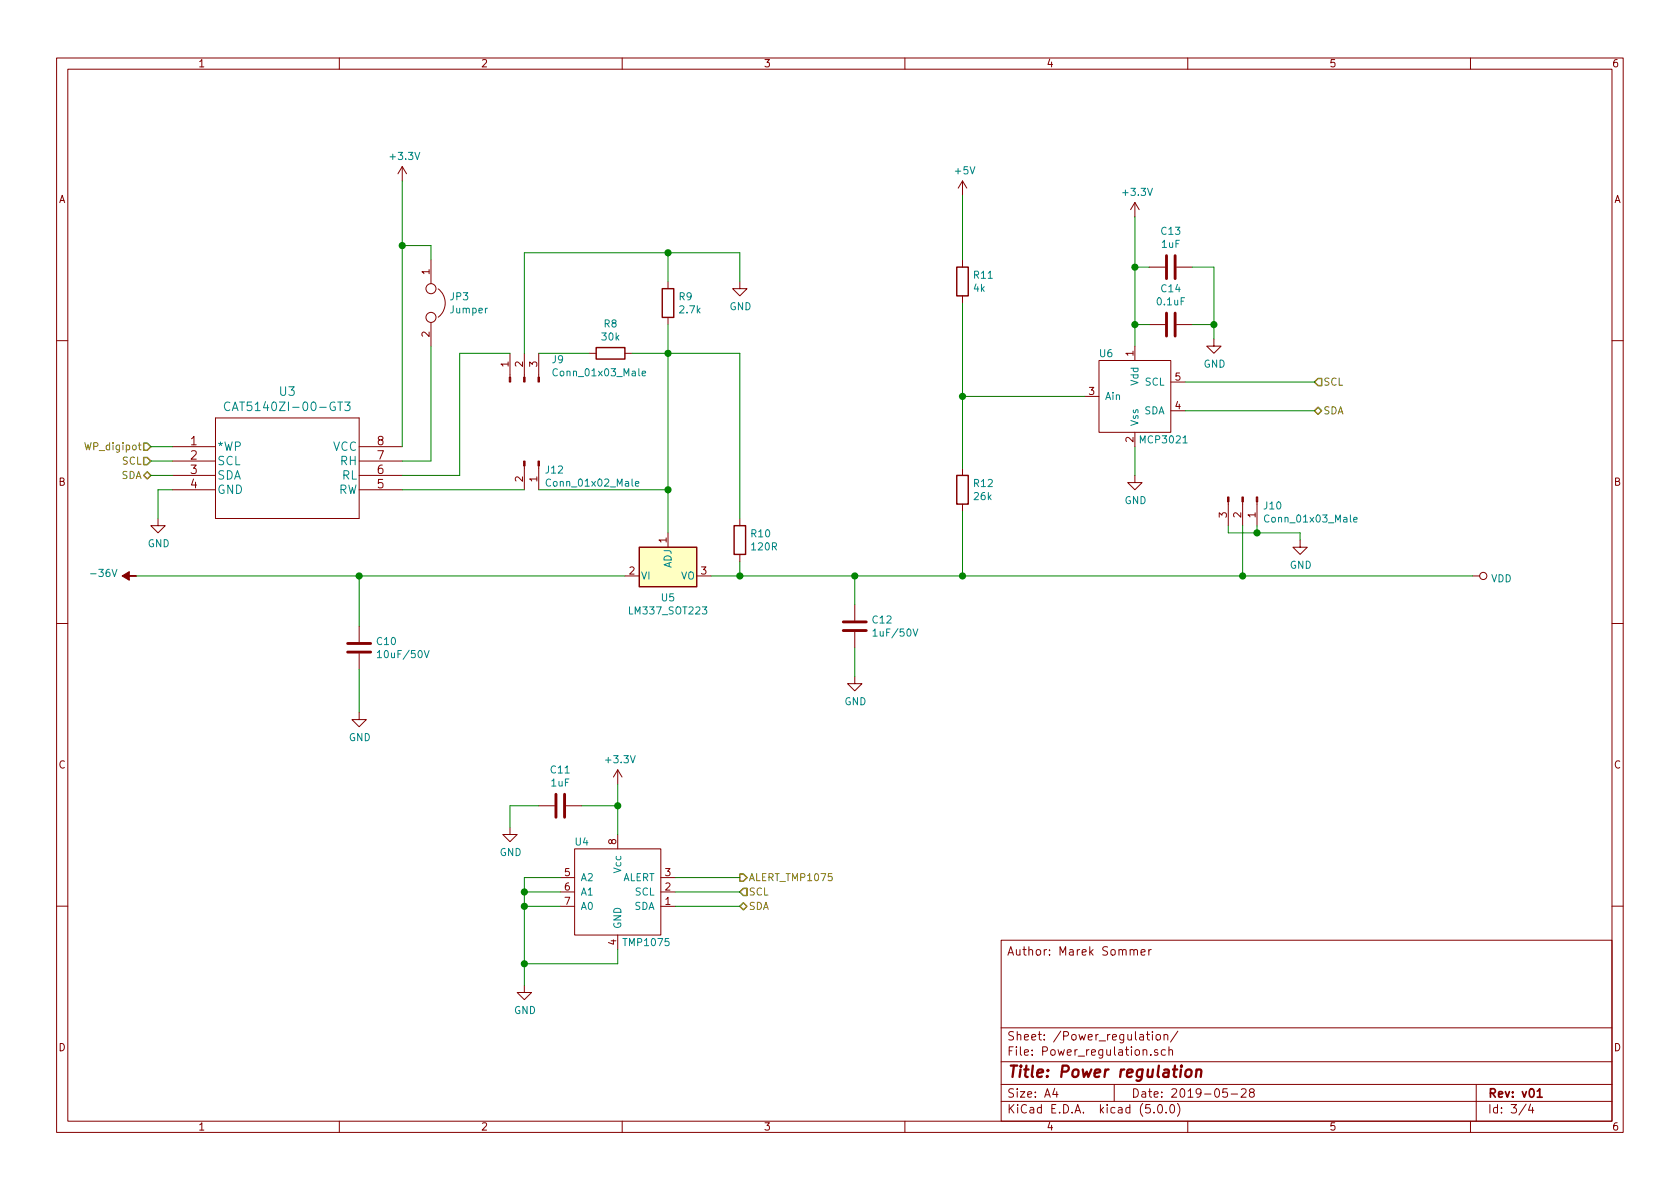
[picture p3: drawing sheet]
<svg xmlns="http://www.w3.org/2000/svg" width="297mm" height="210mm" viewBox="0 0 297 210" stroke-linecap="round" stroke-linejoin="round" font-family="sans-serif">
<g fill="none" stroke="#840000" stroke-width=".18">
<path d="M10 10.3h277v189.9h-277zM12 12.2h273v186.1h-273zM60 10.3v1.9M110 10.3v1.9M160 10.3v1.9M210 10.3v1.9M260 10.3v1.9M71.1 29.5l-.7 1.2M71.1 29.5v2.5M71.1 29.5l.8 1.2M170.2 32v2.5M170.2 32l-.8 1.3"/>
<path d="M170.2 32l.7 1.3M200.7 35.8l-.8 1.3M200.7 35.8v2.5M200.7 35.8l.7 1.3M76.2 46v4.2M76.2 57v4.2M77.5 51.1a3.2 3.2 0 0 1 0 5M118.1 49.8v1.2M118.1 56.1v1.3M130.8 49.8v1.2h1.3l-1.3 1.3-1.3-1.3h1.3M170.2 46v1.2M170.2 52.3v1.3"/>
<path d="M203.2 47.2h2.8M203.2 57.4h2.8M208 47.2h2.8M208 57.4h2.8M214.6 59.9v1.3h1.3l-1.3 1.3-1.2-1.3h1.2M10 60.2h2M30.5 79h7.6M38.1 73.9h25.4v17.8h-25.4zM63.5 79h7.6M90.2 62.5v4.2M92.7 62.5v4.2M95.2 62.5v4.2"/>
<path d="M104.1 62.5h1.3M110.5 62.5h1.3M191.8 70.1h2.5M194.3 63.7h12.7v12.7h-12.7zM200.7 61.2v2.5M200.7 76.4v2.6M207 72.6h2.5M207 67.6h2.5M285 60.2h2M27.9 91.7v1.3h1.3l-1.3 1.2-1.2-1.2h1.2M30.5 81.5h7.6M30.5 84.1h7.6"/>
<path d="M30.5 86.6h7.6M63.5 81.5h7.6M63.5 84.1h7.6M63.5 86.6h7.6M92.7 82.4v4.2M95.2 82.4v4.2M118.1 94.2v2.6M130.8 91.7v1.3M130.8 98v1.3M170.2 82.8v1.3M170.2 89.1v1.3M200.7 84.1v1.2h1.2l-1.2 1.3-1.3-1.3h1.3"/>
<path d="M217.2 88.7v4.3M219.7 88.7v4.3M222.2 88.7v4.3M229.9 95.5v1.3h1.2l-1.2 1.2-1.3-1.2h1.3M10 110.3h2M63.5 110.7v2.8M63.5 115.6v2.8M110.5 101.8h2.5M123.2 101.8h2.5M151.1 119.6v1.3h1.3l-1.3 1.3-1.2-1.3h1.2M151.1 106.9v2.8M151.1 111.8v2.7"/>
<path d="M260.3 101.8h1.3M285 110.3h2M63.5 126v1.2h1.3l-1.3 1.3-1.3-1.3h1.3M109.2 136.1v2.6M109.2 136.1l-.7 1.3M109.2 136.1l.8 1.3M90.2 146.3v1.3h1.2l-1.2 1.2-1.3-1.2h1.3M95.2 142.5h2.8M99.1 157.7h2.5M99.1 155.2h2.5M100.1 142.5h2.8M101.6 150.1h15.2v15.2h-15.2z"/>
<path d="M109.2 147.6v2.5M116.8 157.7h2.6M116.8 155.2h2.6M10 160.2h2M92.7 174.2v1.3h1.3l-1.3 1.3-1.3-1.3h1.3M99.1 160.3h2.5M109.2 165.3v2.6M116.8 160.3h2.6M177 166.3h108v32h-108zM199.8 168h.1a.37 .37 0 0 1 .6 .1v.8M200.5 168.1l.2-.2 .3 .1 .1 .9M201.8 168.4l.7-.1-.1-.3-.4-.1-.2 .2v.7h.6"/>
<path d="M203.1 167.9v1M203.6 167.9l-.3 .1-.2 .2M285 160.2h2M60 198.3v1.9M110 198.3v1.9M160 198.3v1.9M177 194.8h108M177 191.8h108M177 187.8h108M177 181.8h108M186.5 192.5l-.4 1h1M186.8 193v1"/>
<path d="M197 191.8v3M202.7 182.9h.6M202.9 182.4v1.3l.4 .2M203.5 186.5v.1M203.8 182.4v.2M203.8 182.9v1M204 196.7v.1M204.5 183.1l.2-.2 .4 .2 .1 .5-.1 .2-.4 .1-.2-.1zM204.7 185.7l-.4-.1-.2 .2 .1 .2 .5 .2v.3h-.6M204.8 195.5l.4-.2a.94 .94 0 0 1 0 1.5 .79 .79 0 0 1-.4-1.3zM205.8 183.1l.1-.1a.37 .37 0 0 1 .6 .1v.8M205.8 182.9v1"/>
<path d="M206 185.7l-.4-.1-.3 .3 .2 .6h.5M206.2 196.7v.1M206.7 185.7l.2-.1 .4 .1v.9M206.7 185.1v1.5M207 195.4l.3-.1a.94 .94 0 0 1 0 1.5 .82 .82 0 0 1-.3-1.4zM208.2 195.1a1.71 1.71 0 0 1 0 2.3M208.3 182.3l-1.3 2M210 198.3v1.9M217 192.5h-.7l-.1 .7 .2-.1 .5 .1 .1 .2v.5l-.2 .1-.6-.1M217.7 193.5h1.1M219.5 192.7l.2-.2h.3l.3 .2v.3v.2l-.9 .8h.9M221.2 193.2l-.3-.3 .1-.2 .2-.2 .4 .1 .2 .2-.1 .2-.6 .2a.48 .48 0 0 0-.1 .7l.2 .1 .5-.1a.48 .48 0 0 0-.1-.7h-.1"/>
<path d="M260 198.3v1.9M261 191.8v6.5M269.8 195.2l-1.2 2M270.6 195.2l-.3 1.1h.9M271 195.8v1"/>
<circle cx="76.2" cy="56.1" r=".89"/>
<circle cx="76.2" cy="51" r=".89"/>
<circle cx="262.3" cy="101.8" r=".63"/>
</g>
<path d="M271.8 193l.4-.5v1.5M271.8 194h.9" fill="none" stroke="#840000" stroke-width=".3"/>
<path d="M209.8 189.3a.54 .54 0 0 1 .5-.2 .54 .54 0 0 1 .4 .4l-.1 .6a.56 .56 0 0 1-.5 .4 .56 .56 0 0 1-.6-.4zM211.6 189.3a.52 .52 0 0 1 .8 .1l-.1 1M211.6 189.1l-.2 1.3" fill="none" stroke="#840000" stroke-width=".41"/>
<path d="M117.1 51h2v5.1h-2zM169.2 47.2h2v5.1h-2zM105.4 61.5h5.1v2h-5.1zM113 96.8h10.2v7h-10.2zM129.8 93h2v5h-2zM169.2 84.1h2v5h-2z" fill="none" stroke="#840000" stroke-width=".25"/>
<g fill="#840000" stroke="#840000" stroke-width=".18">
<path d="M21.6 101.8l1.3-.7v.7h1.2h-1.2v.8z"/>
<path d="M95.1 66.7h.3v.9h-.3z"/>
<path d="M92.6 66.7h.2v.9h-.2z"/>
<path d="M90 66.7h.3v.9h-.3z"/>
<path d="M217 87.9h.3v.8h-.3z"/>
<path d="M219.6 87.9h.2v.8h-.2z"/>
<path d="M222.1 87.9h.3v.8h-.3z"/>
<path d="M92.6 81.5h.2v.9h-.2z"/>
<path d="M95.1 81.5h.3v.9h-.3z"/>
</g>
<path d="M206.2 45.2v4.1M206.2 55.4v4M207.8 45.2v4.1M207.8 55.4v4M61.5 115.3h4M61.5 113.8h4M149.1 111.5h4.1M149.1 110h4.1M98.3 140.5v4M99.8 140.5v4" fill="none" stroke="#840000" stroke-width=".51"/>
<path d="M40.6 71.2a.63 .63 0 0 0-.7 0 .63 .63 0 0 0-.2 .8 .58 .58 0 0 0 .3 .5 .58 .58 0 0 0 .6 0M61 71.1h.9l-.5 .6 .4 .1v.7l-.2 .1h-.4l-.2-.1M113.5 66l.6-.1v-.2l-.4-.1-.2 .2 .1 .6h.5M112.3 85.5l.7-.1-.1-.2-.4-.1-.2 .2 .1 .6h.5M239.3 91.9l.7-.1-.1-.3h-.4l-.2 .2 .1 .6h.5M66.7 115.4l.4-.4v1.3M66.7 116.3h.8M75 115l.4 1.3 .5-1.3M154.4 111.6l.3-.4v1.3M154.4 112.5h.7M161.4 111.2l.4 1.3 .5-1.3" fill="none" stroke="#008484" stroke-width=".18"/>
<g fill="none" stroke="#008400" stroke-width=".18">
<path d="M71.1 32v47M170.2 34.5v11.5M200.7 38.3v22.9M71.1 43.4h5.1v2.6M118.1 44.7v5.1M118.1 57.4v36.8M130.8 49.8v-5.1h-38.1v17.8M170.2 53.6v29.2M200.7 47.2h2.5M200.7 57.4h2.5M210.8 47.2h3.8v12.7M210.8 57.4h3.8"/>
<path d="M26.7 79h3.8M76.2 61.2v20.3h-5.1M90.2 62.5h-8.9v21.6h-10.2M95.2 62.5h8.9M111.8 62.5h19v29.2M170.2 70.1h21.6M200.7 79v5.1M209.5 67.6h22.9M209.5 72.6h22.9M26.7 81.5h3.8M26.7 84.1h3.8M30.5 86.6h-2.6v5.1"/>
<path d="M71.1 86.6h21.6M95.2 86.6h22.9M130.8 99.3v2.5M170.2 90.4v11.4M217.2 93v1.2h12.7v1.3M219.7 93v8.8M222.2 93v1.2M24.1 101.8h86.4M63.5 101.8v8.9M63.5 118.4v7.6M125.7 101.8h134.6M151.1 101.8v5.1"/>
<path d="M151.1 114.5v5.1M109.2 138.7v8.9M92.7 157.7h6.4M95.2 142.5h-5v3.8M99.1 155.2h-6.4v19M102.9 142.5h6.3M119.4 155.2h11.4M119.4 157.7h11.4M92.7 160.3h6.4M109.2 167.9v2.5h-16.5M119.4 160.3h11.4"/>
</g>
<g fill="#008400" stroke="#008400" stroke-width=".25">
<circle cx="118.1" cy="62.5" r=".51"/>
<circle cx="109.2" cy="142.5" r=".51"/>
<circle cx="92.7" cy="157.7" r=".51"/>
<circle cx="92.7" cy="160.3" r=".51"/>
<circle cx="92.7" cy="170.4" r=".51"/>
<circle cx="63.5" cy="101.8" r=".51"/>
<circle cx="200.7" cy="47.2" r=".51"/>
<circle cx="200.7" cy="57.4" r=".51"/>
<circle cx="214.6" cy="57.4" r=".51"/>
<circle cx="118.1" cy="44.7" r=".51"/>
<circle cx="130.8" cy="101.8" r=".51"/>
<circle cx="151.1" cy="101.8" r=".51"/>
<circle cx="71.1" cy="43.4" r=".51"/>
<circle cx="170.2" cy="70.1" r=".51"/>
<circle cx="170.2" cy="101.8" r=".51"/>
<circle cx="219.7" cy="101.8" r=".51"/>
<circle cx="222.3" cy="94.2" r=".51"/>
<circle cx="118.1" cy="86.6" r=".51"/>
</g>
<path d="M25.4 78.4h.6l.7 .6-.7 .6h-.6zM233 72l.7 .6-.7 .7-.6-.7zM233 66.9h.7v1.3h-.7l-.6-.6zM25.4 80.9h.6l.7 .6-.7 .7h-.6zM25.4 84.1l.6-.7 .7 .7-.7 .6zM130.8 154.6h.6l.7 .6-.7 .6h-.6zM131.4 157.1h.7v1.3h-.7l-.6-.7zM130.8 160.3l.6-.7 .7 .7-.7 .6z" fill="none" stroke="#848400" stroke-width=".25"/>
<path d="M113 96.8h10.2v7h-10.2z" fill="#ffffc2" stroke="#ffffc2" stroke-width=".18"/>
<text font-size="2.8" fill="#840000" x="178" y="190.5">Title: Power regulation</text>
<g font-size="2.1" fill="#008484">
<text x="49.5" y="70">U3</text>
<text x="41.4" y="72.7">CAT5140ZI-00-GT3</text>
<text x="38.4" y="79.7">*WP</text>
<text x="38.4" y="82.3">SCL</text>
<text x="58.9" y="79.7">VCC</text>
<text x="60.2" y="82.3">RH</text>
<text x="38.4" y="84.8">SDA</text>
<text x="38.4" y="87.3">GND</text>
<text x="59.8" y="87.3">RW</text>
<text x="60.5" y="84.8">RL</text>
</g>
<g font-size="2.1" fill="#840000">
<text x="33.7" y="78.7">1</text>
<text x="33.7" y="81.3">2</text>
<text x="33.7" y="83.8">3</text>
<text x="66.7" y="83.8">6</text>
<text x="66.7" y="81.3">7</text>
<text x="66.7" y="78.7">8</text>
<text x="33.7" y="86.4">4</text>
<text x="66.7" y="86.4">5</text>
<text x="178" y="169">Author: Marek Sommer</text>
<text x="178" y="184">Sheet: /Power_regulation/</text>
<text x="178" y="186.7">File: Power_regulation.sch</text>
<text x="178" y="196.9">KiCad E.D.A. kicad (5.0.0)</text>
<text x="178" y="194.1">Size: A4</text>
<text x="200" y="194.1">Date: 2019-05-28</text>
<text x="263" y="194.1">Rev: v01</text>
<text x="263" y="196.9">Id: 3/4</text>
</g>
<g font-size="1.8" fill="#840000">
<text x="35" y="11.9">1</text>
<text x="85" y="11.9">2</text>
<text x="135" y="11.9">3</text>
<text x="185" y="11.9">4</text>
<text x="235" y="11.9">5</text>
<text x="285" y="11.9">6</text>
<text x="10.4" y="35.9">A</text>
<text x="285.4" y="35.9">A</text>
<text x="75.9" y="48.5" transform="rotate(-90 75.9 48.5)">1</text>
<text x="75.9" y="59.6" transform="rotate(-90 75.9 59.6)">2</text>
<text x="89.9" y="64.9" transform="rotate(-90 89.9 64.9)">1</text>
<text x="92.5" y="64.9" transform="rotate(-90 92.5 64.9)">2</text>
<text x="95" y="64.9" transform="rotate(-90 95 64.9)">3</text>
<text x="200.4" y="63" transform="rotate(-90 200.4 63)">1</text>
<text x="192.6" y="69.8">3</text>
<text x="207.8" y="67.3">5</text>
<text x="207.8" y="72.4">4</text>
<text x="200.4" y="78.2" transform="rotate(-90 200.4 78.2)">2</text>
<text x="10.4" y="85.9">B</text>
<text x="92.5" y="85.2" transform="rotate(-90 92.5 85.2)">2</text>
<text x="95" y="85.2" transform="rotate(-90 95 85.2)">1</text>
<text x="285.4" y="85.9">B</text>
<text x="117.9" y="96" transform="rotate(-90 117.9 96)">1</text>
<text x="216.9" y="91.5" transform="rotate(-90 216.9 91.5)">3</text>
<text x="219.5" y="91.5" transform="rotate(-90 219.5 91.5)">2</text>
<text x="222" y="91.5" transform="rotate(-90 222 91.5)">1</text>
<text x="111.3" y="101.6">2</text>
<text x="124" y="101.6">3</text>
<text x="10.4" y="135.9">C</text>
<text x="285.4" y="135.9">C</text>
<text x="109" y="149.3" transform="rotate(-90 109 149.3)">8</text>
<text x="99.8" y="154.9">5</text>
<text x="117.6" y="154.9">3</text>
<text x="99.8" y="157.5">6</text>
<text x="99.8" y="160">7</text>
<text x="117.6" y="160">1</text>
<text x="117.6" y="157.5">2</text>
<text x="109" y="167.1" transform="rotate(-90 109 167.1)">4</text>
<text x="10.4" y="185.9">D</text>
<text x="285.4" y="185.9">D</text>
<text x="35" y="199.9">1</text>
<text x="85" y="199.9">2</text>
<text x="135" y="199.9">3</text>
<text x="185" y="199.9">4</text>
<text x="235" y="199.9">5</text>
<text x="285" y="199.9">6</text>
</g>
<g font-size="1.8" fill="#008484">
<text x="69.2" y="28.3">+3.3V</text>
<text x="169" y="30.8">+5V</text>
<text x="198.7" y="34.6">+3.3V</text>
<text x="205.4" y="41.5">C13</text>
<text x="205.4" y="43.8">1uF</text>
<text x="79.7" y="53.1">JP3</text>
<text x="120.1" y="53.1">R9</text>
<text x="172.2" y="51.6">4k</text>
<text x="172.2" y="49.3">R11</text>
<text x="204.7" y="54">0.1uF</text>
<text x="205.4" y="51.7">C14</text>
<text x="79.7" y="55.4">Jumper</text>
<text x="106.8" y="57.9">R8</text>
<text x="120.3" y="55.4">2.7k</text>
<text x="129" y="54.9">GND</text>
<text x="97.7" y="64.2">J9</text>
<text x="106.5" y="60.2">30k</text>
<text x="194.5" y="63.2">U6</text>
<text x="212.8" y="65">GND</text>
<text x="98.3" y="66.5">Conn_01x03_Male</text>
<text x="195.3" y="70.7">Ain</text>
<text x="201.3" y="68.1" transform="rotate(-90 201.3 68.1)">Vdd</text>
<text x="202.5" y="68.2">SCL</text>
<text x="201.3" y="75.4" transform="rotate(-90 201.3 75.4)">Vss</text>
<text x="202.3" y="73.3">SDA</text>
<text x="96.5" y="83.7">J12</text>
<text x="201.8" y="78.4">MCP3021</text>
<text x="97.1" y="86">Conn_01x02_Male</text>
<text x="172.2" y="86.1">R12</text>
<text x="172.3" y="88.4">26k</text>
<text x="198.8" y="89.1">GND</text>
<text x="132.9" y="95">R10</text>
<text x="223.5" y="90.1">J10</text>
<text x="224.1" y="92.4">Conn_01x03_Male</text>
<text x="26.1" y="96.8">GND</text>
<text x="118.7" y="100.6" transform="rotate(-90 118.7 100.6)">ADJ</text>
<text x="133" y="97.3">120R</text>
<text x="228" y="100.6">GND</text>
<text x="16.4" y="102">-36V</text>
<text x="113.3" y="102.5">VI</text>
<text x="117" y="106.3">U5</text>
<text x="120.4" y="102.5">VO</text>
<text x="263.6" y="103">VDD</text>
<text x="111.6" y="108.7">LM337_SOT223</text>
<text x="154.3" y="110.3">C12</text>
<text x="154.9" y="112.6">1uF/50V</text>
<text x="66.7" y="114.1">C10</text>
<text x="67.4" y="116.4">10uF/50V</text>
<text x="149.3" y="124.7">GND</text>
<text x="61.7" y="131.1">GND</text>
<text x="97.4" y="136.8">C11</text>
<text x="107.3" y="135">+3.3V</text>
<text x="97.5" y="139.1">1uF</text>
<text x="101.8" y="149.5">U4</text>
<text x="88.3" y="151.4">GND</text>
<text x="102.6" y="155.8">A2</text>
<text x="109.9" y="154.3" transform="rotate(-90 109.9 154.3)">Vcc</text>
<text x="109.9" y="155.8">ALERT</text>
<text x="102.6" y="158.4">A1</text>
<text x="102.6" y="160.9">A0</text>
<text x="112.1" y="160.9">SDA</text>
<text x="112.3" y="158.4">SCL</text>
<text x="109.9" y="164.3" transform="rotate(-90 109.9 164.3)">GND</text>
<text x="110.5" y="167.3">TMP1075</text>
<text x="90.9" y="179.3">GND</text>
</g>
<g font-size="1.8" fill="#848400">
<text x="233.9" y="68.2">SCL</text>
<text x="233.9" y="73.3">SDA</text>
<text x="15.4" y="79.6">WP_digipot</text>
<text x="21.6" y="82.2">SCL</text>
<text x="21.4" y="84.7">SDA</text>
<text x="132.3" y="155.8">ALERT_TMP1075</text>
<text x="132.3" y="160.9">SDA</text>
<text x="132.3" y="158.4">SCL</text>
</g>
</svg>
